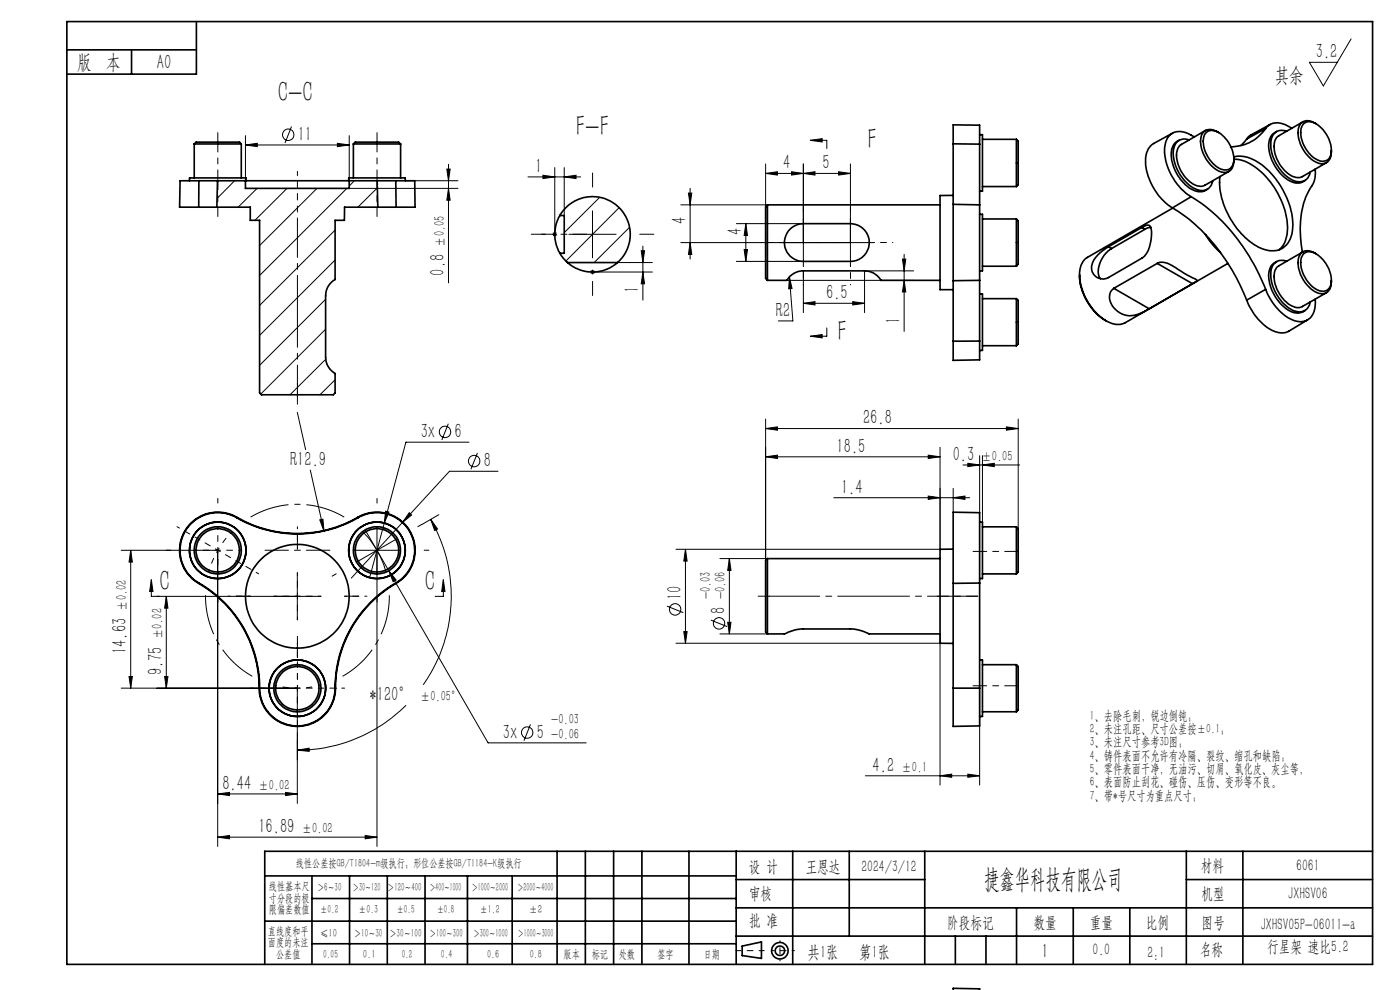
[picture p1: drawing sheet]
<svg xmlns="http://www.w3.org/2000/svg" width="297mm" height="210mm" viewBox="0 0 297 210" stroke-linecap="round" stroke-linejoin="round" font-family="sans-serif">
<g fill="none" stroke="#000" stroke-width=".21">
<path d="M286.6 8.2l-5.9 10-2.9-5h5.9M49.8 38.3l-3.7 3.8M52.1 30.8l2.5-.4v.7zM52.1 28.8v9.5M52.1 30.8h22M54.5 40l-4 3.9M60.9 40l-6.8 6.7M61.8 26.8l-1.3 3.5M67.2 40l-12.1 12.1M71.6 30.4l2.5 .4-2.5 .3zM73.6 40l-18.5 18.4M74.1 28.8v9.5"/>
<path d="M74.1 40h23.1M75.2 38.3l-1.1 1.2M80 39.9l-4.1 4M86 38.3h11.2M94.8 35.9h.7l-.4 2.4zM95.1 34.8v25.2M95.1 40l.4 2.5h-.7zM112 37.5h11.2M115.2 37.2l2.5 .3-2.5 .4zM117.7 35.6v14.6M119.7 37.5l2.5-.3v.7zM119.7 35.6v10.1"/>
<path d="M146.4 40v15M162.4 36.8l2.5-.4v.7zM162.4 34.8v9M162.4 36.8h18M167.9 36.4l2.5 .4-2.5 .3zM170.4 36.8l2.5-.4v.7zM170.4 34.8v21.7M171.9 29.8l2.5-.4v.7zM171.9 29.8h3.5v1.7M177.9 36.4l2.5 .4-2.5 .3zM180.4 34.8v21.7M71.1 48.8l-16 16"/>
<path d="M71.1 55.2l-16 15.9M117.2 49.7h1M117.3 49.3l.7 .8M118 49.3l-.7 .8M120.7 49.7h10M125.3 57.4l.7 .7M125.7 44.7v10M125.7 57.2v1M126 57.4l-.7 .7M127.2 41.9l-7.5 7.4M131 55.7h7.4M131.3 44.1l-11.2 11.3"/>
<path d="M133.6 48.2l-7.6 7.5M136 53.2h.7l-.3 2.5zM136.4 52.2v11.5M136.4 57.7l.3 2.5h-.7zM138.4 57.7h-13.2M144.4 51.5h41M144.4 43.5h18.4M146 40.9h.8l-.4 2.6zM146.4 51.5l.4 2.5h-.8zM156.2 55.4h14.2M156.2 47.4h14.2M157.9 52.9h.7l-.4 2.5z"/>
<path d="M158.2 47.4v8M158.2 47.4l.4 2.5h-.7zM166.9 59.5h26.9M167.5 58.7l.7 9.4h-3.1M167.5 58.7l.5 2.5-.7 .1zM170.4 57.5v8.8M191.5 55h.7l-.4 2.5zM191.8 59.5l.4 2.4h-.7zM191.8 54v16.3M193.8 57.5h-10.4v8.8M69.1 63.5l-14 14M69.1 69.8l-13.8 13.8"/>
<path d="M69.1 76.2l-7.6 7.5M170.4 64.3l2.5-.3v.7zM170.4 64.3h13M171.9 71.3l2.5-.3v.7zM175.4 69.6v1.7h-3.5M180.9 64l2.5 .3-2.5 .4zM63.1 87.5l1.7 7.9M65.8 99.7l2.9 12.9M71.1 80.6l-3.2 3.1M95.1 89.9l-1.4 3.4M99.5 93.8h-13.4l-7.7 28.7M101.3 96.1l-1.4 3.4"/>
<path d="M105.7 100h-10.3l-10 10.8M162.4 96.9l2.5-.4v.8zM162.4 90.9l2.5-.4v.8zM162.4 88.9v30M162.4 96.9h37M162.4 90.9h53.6M196.9 96.5l2.5 .4-2.5 .4zM199.4 94.9v21.6h-56M204.3 98.6h12M205.3 98.3l2.5 .3-2.5 .4zM207.8 96.7v12.1M208.4 98.6l2.5-.3v.7z"/>
<path d="M208.4 96.7v14.1M213.5 90.5l2.5 .4-2.5 .4zM216 88.9v23.2M25.7 116.7h20.5v62.9M27.7 116.7v29.3M27.7 116.7l.4 2.5h-.7zM67.8 110.3l.7-.2 .2 2.5zM75 116.7h10M76.9 112.8a17.7 17.7 0 0 1 3.1 3.9M77.5 112.4l5 8.7M80 116.7l1.3 2.8 .6 1.8M80 116.7l-4.4 2.5"/>
<path d="M80 111.8v67.8M81.8 108.4l.7 .2-1 2.3zM84.3 114.2l-4.3 2.5M85.4 110.8l-10.9 11.8M86.8 108.8l.5 .4-1.9 1.6zM91.4 110.2l1.4 2-.6 .3zM91.4 110.2a32.7 32.7 0 0 1-1.6 35.1M93.1 109.2l-3.6 2.1M145.4 116.5v19.9M145.4 116.5l.4 2.5h-.7zM152.7 118.5h10.1M154.7 118.5l.4 2.5h-.7z"/>
<path d="M154.7 118.5v16M176.9 105.6h28.8M196.9 105.2l2.5 .4-2.5 .3zM202.2 105.6l2.5-.4v.7zM202.2 103.6v5M32.1 123l.4 2.5h-.7zM32.1 123v3.5h36M35.3 126.5v19.5M35.3 126.5l.3 2.5h-.7zM63.1 121.5v10M82.5 121.1l1.5 1.9-.6 .4zM82.5 121.1l21 36.5h20.9"/>
<path d="M94.1 123l.3 2.5h-.7zM94.1 123v3.5h-1.8M141.5 128.6l3.5 1.4M143.4 136.4h56M145.1 134h.7l-.4 2.4zM150.8 131.5l3.5 1.4M152.7 134.5h10.1M154.4 132h.7l-.4 2.5zM199.4 134.5v32M25.7 146h37.4v24.4M27.4 143.5h.7l-.4 2.5zM34.9 143.5h.7l-.3 2.5z"/>
<path d="M63.1 159.1l2.5-.4v.7zM86.1 149.6a32.8 32.8 0 0 1-23 9.5M112.5 153.7l-1.3 3.4M207.8 146v20.5M46.2 168.4l2.5-.3v.7zM46.2 177.6l2.5-.4v.7zM46.2 168.4h16.9M46.2 177.6h33.8M60.6 168.1l2.5 .3-2.5 .4zM77.5 177.2l2.5 .4-2.5 .3zM183.6 164.6h24.2M199.4 164.6l2.5-.4v.7z"/>
<path d="M205.3 164.2l2.5 .4-2.5 .3z"/>
<circle cx="61.2" cy="28.6" r="1.21"/>
<circle cx="94.4" cy="91.6" r="1.22"/>
<circle cx="100.6" cy="97.8" r="1.21"/>
<circle cx="143.2" cy="129.3" r="1.22"/>
<circle cx="152.5" cy="132.2" r="1.22"/>
<circle cx="111.8" cy="155.4" r="1.22"/>
</g>
<path d="M46.2 116.7a19.5 19.5 0 0 0-1.9 4.6M46.2 116.7a19.5 19.5 0 0 1 3-3.9M63.1 146a19.5 19.5 0 0 0 4.9-.7M63.1 146a19.5 19.5 0 0 1-4.9-.7" fill="none" stroke="#000" stroke-width=".21" stroke-dasharray="15.2 1.3 1.3 1.3" stroke-dashoffset="14.6" stroke-linecap="butt"/>
<path d="M73 109.7a19.5 19.5 0 0 0-19.8 0M43.6 126.3a19.5 19.5 0 0 0 9.9 17.2M72.7 143.5a19.5 19.5 0 0 0 9.9-17.2" fill="none" stroke="#000" stroke-width=".21" stroke-dasharray="15.2 1.3 1.3 1.3" stroke-dashoffset="6.7" stroke-linecap="butt"/>
<g fill="none" stroke="#000" stroke-width=".35">
<path d="M14.2 10.6h27.5M14.2 4.6h277v200h-277zM27.9 10.6v5.1M41.7 4.6v11.1h-27.5M40.2 38.3v-.6h12v.6M41.2 30.5h10M41.2 30.5l.4-.3h9.2l.4 .3M41.2 30.5v7.2M42.2 38.3h3.9M42.2 38.3h-4l-.1 5.6h4.1M42.2 38.3v5.6M46.1 38.3h6"/>
<path d="M46.1 38.3l-.1 5.6M51.2 30.5v7.2M52.1 38.3h22M52.1 38.3v1.7h22v-1.7M74 38.3v-.6h12v.6M74.1 38.3h5.9M75 30.5h10M75 30.5l.4-.3h9.2l.4 .3M75 30.5v7.2M80 38.3h4M80 38.3l.2 5.6M84 38.3h4l.1 5.6h-4.1"/>
<path d="M84 38.3v5.6M85 30.5v7.2M202.2 30.5v12.8M202.2 30.5v-4l5.6 .1v4M202.2 30.5l5.6 .1M207.8 30.6v12.9M207.8 28.6h.6v12h-.6M208.4 39.6h7.2M208.4 29.6h7.2M215.6 29.6v10M215.6 29.6l.4 .4v9.2l-.4 .4M248.7 28.2l-3.9 2.2a4.4 4.4 0 0 0-1.8 4.4 12.8 12.8 0 0 0 5.7 9.3"/>
<path d="M250.2 29.8a3.5 3.5 0 0 0-1.6 4.2 8.8 8.8 0 0 0 5.2 6.6 2.55 2.55 0 0 0 2.4-.5M252.3 29.7a2.37 2.37 0 0 0-3.4 2.3 8.7 8.7 0 0 0 5.3 8.3 2.31 2.31 0 0 0 3.1-2M253.4 29.1a4.3 4.3 0 0 0-4.9-.7 5.4 5.4 0 0 0-1.2 5.6 12.5 12.5 0 0 0 5.4 7.7M255.7 28.3a2.14 2.14 0 0 1 3.1-.1 6.9 6.9 0 0 1 2.9 6.4 1.83 1.83 0 0 1-2.9 1.2 6.9 6.9 0 0 1-3.5-6.6zM255.7 27.7l-5.1 2.9a3.4 3.4 0 0 0-.8 4 6.7 6.7 0 0 0 4.7 4.9l1.1-.2 5.1-2.9M258.5 28.1a2.37 2.37 0 0 0-3.3 .1 5.8 5.8 0 0 0 1.1 6.1 4.2 4.2 0 0 0 4.2 2.2 2.55 2.55 0 0 0 1.3-2.7M261.7 33.3a6.7 6.7 0 0 1 6 1.7 17.8 17.8 0 0 1 6.6 12.7 5.3 5.3 0 0 1-2.7 5.2 6.9 6.9 0 0 1-6.7-1.8 16.7 16.7 0 0 1-6.1-13.6M261.8 33.8a10.2 10.2 0 0 1 7.3 4.4 16.1 16.1 0 0 1 3.9 11.4 5.1 5.1 0 0 1-1.6 3.4M264.5 29.5l-1.2 1.4M268.5 27.3a9 9 0 0 1-7.4 3.8M268.5 27.3l-4 2.2M269.5 26.4l-4.2 2.3-.8 .8"/>
<path d="M270.9 27.9a3.4 3.4 0 0 0-1.6 4.3 8.7 8.7 0 0 0 5.4 6.6 2.44 2.44 0 0 0 2.2-.5M272.9 27.8a2.44 2.44 0 0 0-3.3 2.7 9 9 0 0 0 5.3 8 2.28 2.28 0 0 0 3.1-2M274 27.2a4.3 4.3 0 0 0-4.9-.6l-.6 .7M276.4 25.9l-5.1 2.9a3.1 3.1 0 0 0-.9 3.6 7.4 7.4 0 0 0 4.3 5.2h1.4l5.3-3.1M276.5 26.3a2.44 2.44 0 0 1 3.4 .5 6.3 6.3 0 0 1 2.3 6.4 2.04 2.04 0 0 1-3.3 .4 6.7 6.7 0 0 1-2.8-6.6zM279 35.9v.2a5.5 5.5 0 0 1-1.3 4.3 20.1 20.1 0 0 0-1.4 13.1M279.2 26.2a2.38 2.38 0 0 0-3.4 .1 5.9 5.9 0 0 0 1.1 6.1 4.5 4.5 0 0 0 4.1 2.3 2.38 2.38 0 0 0 1.4-2.8M42.2 43.9h3.8M46 43.9h7.1v2.8h2v36.7l.4 .3h15.2l.4-.3v-4.2a4.1 4.1 0 0 1-2-3.4v-13a3.9 3.9 0 0 1 2-3.5v-12.6h2v-2.8h7.1M80.2 43.9h3.8M118.8 45.7a8 8 0 0 1 12-2.2 8 8 0 0 1 .2 12.2M118.8 53.7l.6 1 1 1"/>
<path d="M118.8 45.7l-.1 .1a8.1 8.1 0 0 0 .1 7.9M118.8 45.7h.9v8h-.9M120.4 55.7l.1 .1a8 8 0 0 0 10.5-.1M120.4 55.7h10.6M162.8 43.5v16M162.8 59.5l4.2-.2a4.1 4.1 0 0 1 3.4-1.8h13a3.9 3.9 0 0 1 3.5 2h12.5M162.8 43.5l-.4 .3v15.2l.4 .5M162.8 43.5h36.6M167.7 48.5a4.4 4.4 0 0 1 2.7-1.1h10a4 4 0 0 1 4 4 4 4 0 0 1-4 4h-10a4 4 0 0 1-3.7-2.5 4 4 0 0 1 1-4.4zM202.2 43.3v16.2M202.2 59.5v12.9M202.2 41.4l-2.8 .1v19.9h2.8"/>
<path d="M202.2 43.3l5.6 .2M207.8 43.5v16M207.8 45.5h.6v12h-.6M207.8 59.5v12.8M207.8 59.5h-5.6M208.4 56.5h7.2M208.4 46.5h7.2M215.6 46.5l.4 .3v9.2l-.4 .5M215.6 46.5v10M229 58.3a11.8 11.8 0 0 0 5.7 9.8M235.2 52.3l.6 .4M235.8 52.7a5.7 5.7 0 0 0-2.6 6l.2 .4"/>
<path d="M242.2 48.3l.7-.4a.82 .82 0 0 1 .9-.1 .82 .82 0 0 1 .4 .9 8.3 8.3 0 0 1-1.4 5.6l-7.6 4.6a2.47 2.47 0 0 1-3.1-.6 2.47 2.47 0 0 1 0-3.2l1.3-1.5 1.8-1.3M242.2 48.3l-7 4M242.2 48.3l.7 .3M242.9 48.6l-7.1 4.1M244.1 48.3l-1.2 .3M245.5 55.9a3.9 3.9 0 0 1 3.7 .8l4.7 2.8-.9 .7zM245.5 55.9l-9.2 5.3M248.7 44.1a39.5 39.5 0 0 1 15.8 19.6M248.8 44.1l-18.1 10.5a4.4 4.4 0 0 0-1.6 4.7 12.1 12.1 0 0 0 6.7 9.3 3.7 3.7 0 0 0 2.9-.1l21.8-12.6M252.7 41.7a39.8 39.8 0 0 1 15.8 19.7M252.7 41.7l-4 2.4M255.7 49.7l1.8 2.4 1.4 1.5"/>
<path d="M270.9 55.5a3.4 3.4 0 0 0-1.6 4.2 9 9 0 0 0 5.2 6.6 2.81 2.81 0 0 0 2.4-.4M272.9 55.4a2.44 2.44 0 0 0-3.3 2.7 9.1 9.1 0 0 0 5 7.9 2.34 2.34 0 0 0 3.4-1.9M276.4 53.4l-5.1 3a3.1 3.1 0 0 0-.9 3.6 6.9 6.9 0 0 0 4.8 5.3l1.1-.3 5.1-2.9M276.5 53.9a2.44 2.44 0 0 1 3.4 .5 6.3 6.3 0 0 1 2.3 6.4 2.04 2.04 0 0 1-3.3 .4 6.7 6.7 0 0 1-2.8-6.6zM279.2 53.8a2.24 2.24 0 0 0-3.5 .3 6.2 6.2 0 0 0 1.7 6.5l.3 .2a3.3 3.3 0 0 0 3.7 1.3 2.74 2.74 0 0 0 1-2.6M207.8 72.3v4l-5.6 .1v-4M207.8 62.3l.6 .1v11.9l-.6 .1M207.8 72.3l-5.6 .1M208.4 73.3h7.2M208.4 63.4h7.2M215.6 63.4v9.9M215.6 63.4l.4 .3v9.2l-.4 .4"/>
<path d="M235.9 61.6l.4-.4 7.5 4.3-.8 .4a5 5 0 0 1-6.3-.2 3.1 3.1 0 0 1-.8-4.1zM264.5 63.7a11.2 11.2 0 0 0 6.4 6.7 3.1 3.1 0 0 0 2.6-.2l3.9-2.4M268.5 61.4a10.9 10.9 0 0 0 6.5 6.7 3.2 3.2 0 0 0 4-3.4v-1.2M268.5 61.4l-4 2.3M50.2 109.8a8 8 0 0 0-10.9 2.9 8 8 0 0 0 2.9 11M50.2 109.8a25.7 25.7 0 0 0 25.8 0M50.2 109.7a8.1 8.1 0 0 0-11 3 8.1 8.1 0 0 0 3 11M50.2 109.7a25.8 25.8 0 0 0 25.7 0M50.2 109.7v.1M75.9 109.7a8.1 8.1 0 0 1 11.1 3 8.1 8.1 0 0 1-3 11M75.9 109.7l.1 .1M76 109.8a8 8 0 0 1 10.9 2.9 8 8 0 0 1-2.9 11"/>
<path d="M162.8 118.5l-.4 .4v15.2l.4 .4M162.8 118.5v16M162.8 118.5h36.6M202.2 116.5h-2.8v19.9l2.8 .1M207.8 110.7l.6 .1v11.9h-.6M208.4 111.8h7.2M215.6 111.8v9.9M215.6 111.8l.4 .3v9.2l-.4 .4M42.2 123.7a25.7 25.7 0 0 1 12.8 22.3M42.2 123.7a25.7 25.7 0 0 1 12.9 22.3M42.2 123.7h.1M84 123.7a25.7 25.7 0 0 0-12.9 22.3"/>
<path d="M84 123.7h.1M84 123.7a25.5 25.5 0 0 0-12.8 22.3M162.8 134.5h3.6l2.1-.8 1.5-.3h10.4a9.8 9.8 0 0 1 4 1.1h15M202.2 123.7v22.3M207.8 123.7v-14.9l-5.6-.2v15.1M207.8 123.7v22.3M207.8 140h.6v12h-.6M207.8 123.7h-5.6M208.4 121.7h7.2M55 146a8.1 8.1 0 0 0 8.1 8.1 8.1 8.1 0 0 0 8.1-8.1M55 146h.1M55.1 146a8 8 0 0 0 8 8 8 8 0 0 0 8-8"/>
<path d="M71.1 146h.1M202.2 146v8.1l5.6-.1v-8M202.2 146h5.6M208.4 151h7.2M208.4 141h7.2M215.6 141v10M215.6 141l.4 .4v9.2l-.4 .4M56.2 195.4h100M56.2 185.8h100M66.2 185.8v18.8M66.2 190.6h90M74.2 185.8v18.8"/>
<path d="M82.2 185.8v18.8M90.2 185.8v18.8M99.2 185.8v18.8M108.7 185.8v18.8M118.2 180.6v24M124.2 180.6v24M130.2 180.6v24M136.2 180.6v24M146.2 180.6v24M156.2 186.6h40M156.2 198.6h135M156.2 180.6v24"/>
<path d="M156.2 192.6h135M168.2 180.6v24M180.2 180.6v18M196.2 180.6v24M202.7 198.6v6M209.2 198.6v6M215.7 192.6v12M227.7 192.6v12M239.7 192.6v12M251.7 186.6h39.5M251.7 180.6v24M263.7 180.6v24"/>
<path d="M291.2 180.6h-235v24M66.2 200.2h90M157.4 200.7l4.1-.9v3.5l-4.1-.6zM202.2 210.1v-.5l5.6 .2v.3"/>
<circle cx="46.2" cy="116.7" r="5"/>
<circle cx="46.2" cy="116.7" r="6"/>
<circle cx="46.2" cy="116.7" r="4.6"/>
<circle cx="80" cy="116.7" r="4.6"/>
<circle cx="80" cy="116.8" r="6"/>
<circle cx="80" cy="116.7" r="5"/>
<circle cx="63.1" cy="126.5" r="11"/>
<circle cx="63.1" cy="146" r="4.6"/>
<circle cx="63.1" cy="146" r="6"/>
<circle cx="63.1" cy="146" r="5"/>
<circle cx="165.5" cy="201.7" r="1.74"/>
<circle cx="165.5" cy="201.7" r="1"/>
</g>
<path d="M216 117h-9.6M216 145.5h-9.6" fill="none" stroke="#000" stroke-width=".21" stroke-dasharray="15.2 1.3 1.3 1.3" stroke-dashoffset="12.3"/>
<path d="M207.4 126.5h-8.6" fill="none" stroke="#000" stroke-width=".21" stroke-dasharray="15.2 1.3 1.3 1.3" stroke-dashoffset="12.8"/>
<path d="M163.2 126.5h44.2" fill="none" stroke="#000" stroke-width=".21" stroke-dasharray="15.2 1.3 1.3 1.3" stroke-dashoffset="4.6"/>
<g fill="none" stroke="#000" stroke-width=".21" stroke-dasharray="15.2 1.3 1.3 1.3">
<path d="M46.2 38.3v-.6M46.2 30.5v-2.4M80 38.3v-.6M80 30.5v-2.4M125.7 39.7v-3M115.7 49.7h-3M125.7 59.7v3M135.7 49.7h3M36.2 116.7h-1M46.2 106.7v-1M63.1 116.5v-3M80 106.7v-1"/>
<path d="M88.6 111.7l.9-.5M90 116.7h1M46.2 126.7v1M53.1 126.5h-3M63.1 136.5v3M63.1 136v-1M71.3 121.7l-.8 .5M73.1 126.5h3M80 126.7v1M163.2 126.5h-2.4M63.1 156v1"/>
</g>
<path d="M63.1 41.9v4.8M168.5 201.7h-4.8" fill="none" stroke="#000" stroke-width=".21" stroke-dasharray="15.2 1.3 1.3 1.3" stroke-dashoffset="14.7"/>
<path d="M63.1 85.3v-38.6" fill="none" stroke="#000" stroke-width=".21" stroke-dasharray="15.2 1.3 1.3 1.3" stroke-dashoffset="7.4"/>
<path d="M63.1 81.3v4.4" fill="none" stroke="#000" stroke-width=".21" stroke-dasharray="15.2 1.3 1.3 1.3" stroke-dashoffset="14.9"/>
<path d="M63.1 41.9v-5.6" fill="none" stroke="#000" stroke-width=".21" stroke-dasharray="15.2 1.3 1.3 1.3" stroke-dashoffset="14.3"/>
<path d="M46.2 45.9v-7.6M80 45.9v-7.6" fill="none" stroke="#000" stroke-width=".21" stroke-dasharray="15.2 1.3 1.3 1.3" stroke-dashoffset="13.3"/>
<path d="M46.2 30.5v7.2M80 30.5v7.2" fill="none" stroke="#000" stroke-width=".21" stroke-dasharray="15.2 1.3 1.3 1.3" stroke-dashoffset="13.5"/>
<path d="M114.9 49.7h9.5" fill="none" stroke="#000" stroke-width=".21" stroke-dasharray="15.2 1.3 1.3 1.3" stroke-dashoffset="12.4"/>
<g fill="none" stroke="#000" stroke-width=".21" stroke-dasharray="15.2 1.3 1.3 1.3" stroke-dashoffset="14.6">
<path d="M41.9 114.2l-4.4-2.5M46.2 116.7l-4.3-2.5M46.2 116.7l4.3 2.5M46.2 116.7v-5M46.2 116.7h-5M46.2 116.7v5M46.2 116.7h5M50.5 119.2l4.4 2.5M63.1 126.5v-5M63.1 126.5h-5M63.1 126.5v5M63.1 126.5h5"/>
<path d="M58.1 146h-5M63.1 146v5M63.1 146v-5M63.1 146h-5M63.1 146h5M63.1 141v-5M63.1 151v5M68.1 146h5"/>
</g>
<path d="M63.1 116.5v-4.8M53.1 126.5h-4.8M63.1 136.5v4.7M73.1 126.5h4.7" fill="none" stroke="#000" stroke-width=".21" stroke-dasharray="15.2 1.3 1.3 1.3" stroke-dashoffset="14.8"/>
<path d="M56.2 116.7h13.8" fill="none" stroke="#000" stroke-width=".21" stroke-dasharray="15.2 1.3 1.3 1.3" stroke-dashoffset="10.3"/>
<path d="M165.4 51.4h-4M170.4 46.4v-4M170.4 56.4v4M175.4 51.4h-4M175.4 51.4h4M180.4 46.4v-4M180.4 56.4v4M185.4 51.4h4" fill="none" stroke="#000" stroke-width=".21" stroke-dasharray="15.2 1.3 1.3 1.3" stroke-dashoffset="15.1"/>
<path d="M162.1 201.7h-6" fill="none" stroke="#000" stroke-width=".21" stroke-dasharray="15.2 1.3 1.3 1.3" stroke-dashoffset="14.1"/>
<path d="M165.5 199.6v4.2" fill="none" stroke="#000" stroke-width=".21" stroke-dasharray="15.2 1.3 1.3 1.3" stroke-dashoffset="15"/>
<g fill="#000">
<path d="M167.5 58.7l.5 2.5-.7 .1z"/>
<path d="M95.1 40l.4 2.5h-.7zM94.8 35.9h.7l-.4 2.4z"/>
<path d="M115.2 37.2l2.5 .3-2.5 .4zM119.7 37.5l2.5-.3v.7z"/>
<path d="M167.9 36.4l2.5 .4-2.5 .3zM162.4 36.8l2.5-.4v.7z"/>
<path d="M170.4 36.8l2.5-.4v.7zM177.9 36.4l2.5 .4-2.5 .3zM170.4 64.3l2.5-.3v.7zM180.9 64l2.5 .3-2.5 .4z"/>
<path d="M171.9 29.8l2.5-.4v.7zM171.9 71.3l2.5-.3v.7z"/>
<path d="M136.4 57.7l.3 2.5h-.7zM136 53.2h.7l-.3 2.5z"/>
<path d="M146.4 51.5l.4 2.5h-.8zM146 40.9h.8l-.4 2.6zM157.9 52.9h.7l-.4 2.5zM158.2 47.4l.4 2.5h-.7z"/>
<path d="M191.5 55h.7l-.4 2.5zM191.8 59.5l.4 2.4h-.7z"/>
<path d="M208.4 98.6l2.5-.3v.7zM205.3 98.3l2.5 .3-2.5 .4zM202.2 105.6l2.5-.4v.7zM196.9 105.2l2.5 .4-2.5 .3zM205.3 164.2l2.5 .4-2.5 .3zM199.4 164.6l2.5-.4v.7z"/>
<path d="M27.7 116.7l.4 2.5h-.7zM27.4 143.5h.7l-.4 2.5zM35.3 126.5l.3 2.5h-.7zM34.9 143.5h.7l-.3 2.5zM154.7 118.5l.4 2.5h-.7zM154.4 132h.7l-.4 2.5zM145.4 116.5l.4 2.5h-.7zM145.1 134h.7l-.4 2.4z"/>
<path d="M86.8 108.8l-1.4 2 1.9-1.6zM67.8 110.3l.9 2.3-.2-2.5zM82.5 121.1l.9 2.3 .6-.4zM81.8 108.4l-.3 2.5 1-2.3zM63.1 159.1l2.5-.4v.7zM91.4 110.2l1.4 2-.6 .3zM162.4 96.9l2.5-.4v.8zM196.9 96.5l2.5 .4-2.5 .4zM162.4 90.9l2.5-.4v.8zM213.5 90.5l2.5 .4-2.5 .4zM52.1 30.8l2.5-.4v.7zM71.6 30.4l2.5 .4-2.5 .3z"/>
<path d="M94.1 123l.3 2.5h-.7zM32.1 123l.4 2.5h-.7z"/>
<path d="M60.6 168.1l2.5 .3-2.5 .4zM46.2 168.4l2.5-.3v.7zM77.5 177.2l2.5 .4-2.5 .3zM46.2 177.6l2.5-.4v.7z"/>
</g>
<g font-size="6.3">
<text x="58.9" y="21.7">C-C</text>
<text x="122.2" y="28.8">F-F</text>
<text x="184.1" y="31.7">F</text>
<text x="177.7" y="72.4">F</text>
<text x="33.9" y="125.3">C</text>
<text x="90.1" y="125.3">C</text>
</g>
<text font-size="5.6" x="208.8" y="188.3">捷鑫华科技有限公司</text>
<g font-size="4.4">
<text x="16.4" y="14.6">版 本</text>
<text x="33.3" y="14.6">A0</text>
<text x="270.4" y="17.3">其余</text>
<text x="279.1" y="12.3">3.2</text>
<text x="63.2" y="29.9">11</text>
<text x="166.1" y="35.9">4</text>
<text x="174.5" y="35.9">5</text>
<text x="113.6" y="36.6">1</text>
<text x="145.6" y="47.5" transform="rotate(-90 145.6 47.5)">4</text>
<text x="157.4" y="49.8" transform="rotate(-90 157.4 49.8)">4</text>
<text x="94.3" y="58.4" transform="rotate(-90 94.3 58.4)">0.8</text>
<text x="135.5" y="62.1" transform="rotate(-90 135.5 62.1)">1</text>
<text x="175.3" y="63.4">6.5</text>
<text x="164.6" y="67.1">R2</text>
<text x="190.9" y="68.8" transform="rotate(-90 190.9 68.8)">1</text>
<text x="183.1" y="90">26.8</text>
<text x="89.2" y="92.9">3x</text>
<text x="96.4" y="92.9">6</text>
<text x="177.5" y="96">18.5</text>
<text x="61.5" y="98.8">R12.9</text>
<text x="102.6" y="99.1">8</text>
<text x="202.1" y="97.7">0.3</text>
<text x="178.4" y="104.7">1.4</text>
<text x="144.6" y="127.3" transform="rotate(-90 144.6 127.3)">10</text>
<text x="153.9" y="130.2" transform="rotate(-90 153.9 130.2)">8</text>
<text x="26.9" y="138.7" transform="rotate(-90 26.9 138.7)">14.63</text>
<text x="34.4" y="143.3" transform="rotate(-90 34.4 143.3)">9.75</text>
<text x="78.4" y="148.7">*120°</text>
<text x="106.7" y="156.7">3x</text>
<text x="113.9" y="156.7">5</text>
<text x="47.2" y="167.5">8.44</text>
<text x="185.1" y="163.7">4.2</text>
<text x="54.8" y="176.7">16.89</text>
<text x="221" y="203.2">1</text>
</g>
<g font-size="3.8">
<text x="171.3" y="203.2">共1张</text>
<text x="182.3" y="203.2">第1张</text>
</g>
<g font-size="3.5">
<text x="158.9" y="184.9">设 计</text>
<text x="170.9" y="184.9">王恩达</text>
<text x="182.7" y="184.9">2024/3/12</text>
<text x="254.7" y="184.7">材料</text>
<text x="275" y="184.7">6061</text>
<text x="158.9" y="190.8">审核</text>
<text x="254.9" y="190.7">机型</text>
<text x="273.3" y="190.8">JXHSV06</text>
<text x="158.9" y="196.5">批 准</text>
<text x="200.9" y="196.9">阶段标记</text>
<text x="219.3" y="196.9">数量</text>
<text x="231.2" y="196.9">重量</text>
<text x="243.1" y="196.9">比例</text>
<text x="254.9" y="196.9">图号</text>
<text x="267.4" y="197.3">JXHSV05P-06011-a</text>
<text x="231.8" y="202.5">0.0</text>
<text x="243.4" y="203.2">2:1</text>
<text x="254.5" y="202.5">名称</text>
<text x="268.8" y="201.8">行星架 速比5.2</text>
</g>
<g font-size="3.1">
<text x="94.3" y="52.3" transform="rotate(-90 94.3 52.3)">±0.05</text>
<text x="208.2" y="97.7">±0.05</text>
<text x="26.9" y="129.5" transform="rotate(-90 26.9 129.5)">±0.02</text>
<text x="150.7" y="127.1" transform="rotate(-90 150.7 127.1)">-0.03</text>
<text x="153.9" y="127.1" transform="rotate(-90 153.9 127.1)">-0.06</text>
<text x="34.4" y="135.6" transform="rotate(-90 34.4 135.6)">±0.02</text>
<text x="89.1" y="148.7">±0.05°</text>
<text x="116.9" y="153.6">-0.03</text>
<text x="116.9" y="156.7">-0.06</text>
<text x="54.9" y="167.5">±0.02</text>
<text x="191.3" y="163.7">±0.1</text>
<text x="64" y="176.7">±0.02</text>
</g>
<g font-size="2.8">
<text x="231.2" y="152.7">1、去除毛刺，锐边倒钝；</text>
<text x="231.2" y="155.5">2、未注孔距、尺寸公差按±0.1；</text>
<text x="231.2" y="158.3">3、未注尺寸参考3D图；</text>
<text x="231.2" y="161.2">4、铸件表面不允许有冷隔、裂纹、缩孔和缺陷；</text>
<text x="231.2" y="164">5、零件表面干净，无油污、切屑、氧化皮、灰尘等，</text>
<text x="231.2" y="166.8">6、表面防止刮花、碰伤、压伤、变形等不良。</text>
<text x="231.2" y="169.6">7、带*号尺寸为重点尺寸；</text>
</g>
<g font-size="2.5">
<text x="62.8" y="184">线性公差按GB/T1804-m级执行；形位公差按GB/T1184-K级执行</text>
<text x="57.1" y="188.8">线性基本尺</text>
<text x="57.1" y="191.3">寸分段的极</text>
<text x="67.3" y="189.1">＞6～30</text>
<text x="74.9" y="189.1">＞30～120</text>
<text x="82.2" y="188.9">＞120～400</text>
<text x="91.2" y="188.9">＞400～1000</text>
<text x="100.1" y="189.1">＞1000～2000</text>
<text x="109.8" y="189.1">＞2000～4000</text>
<text x="57.1" y="193.8">限偏差数值</text>
<text x="67.9" y="193.8">±0.2</text>
<text x="76.1" y="193.8">±0.3</text>
<text x="84.2" y="193.8">±0.5</text>
<text x="92.7" y="193.8">±0.8</text>
<text x="101.8" y="193.8">±1.2</text>
<text x="112.2" y="193.8">±2</text>
<text x="56.8" y="198.3">直线度和平</text>
<text x="56.8" y="200.7">面度的未注</text>
<text x="58.6" y="203.2">公差值</text>
<text x="67.9" y="198.7">≤10</text>
<text x="68.6" y="203.2">0.05</text>
<text x="75.2" y="198.7">＞10～30</text>
<text x="77" y="203.2">0.1</text>
<text x="82.6" y="198.7">＞30～100</text>
<text x="85.2" y="203.2">0.2</text>
<text x="91.1" y="198.7">＞100～300</text>
<text x="93.5" y="203.2">0.4</text>
<text x="100.4" y="198.7">＞300～1000</text>
<text x="103.3" y="203.2">0.6</text>
<text x="109.8" y="198.7">＞1000～3000</text>
<text x="112.4" y="203.2">0.8</text>
<text x="119.6" y="203.2">版本</text>
<text x="125.5" y="203.2">标记</text>
<text x="131.3" y="203.2">处数</text>
<text x="139.5" y="203.2">签字</text>
<text x="149.3" y="203.2">日期</text>
</g>
</svg>
